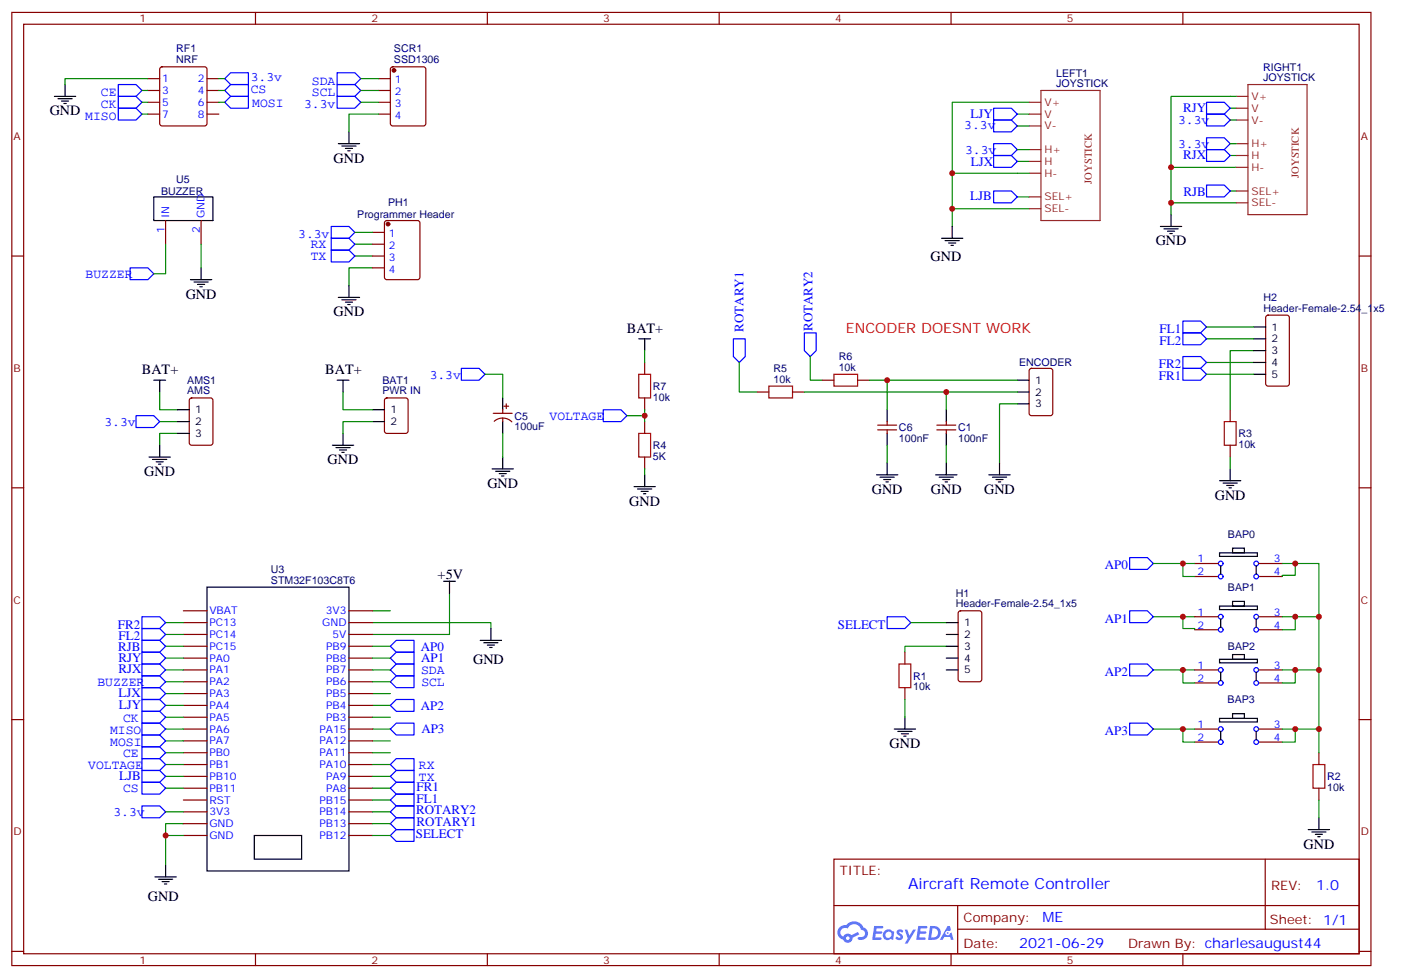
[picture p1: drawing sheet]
<svg xmlns="http://www.w3.org/2000/svg" width="418mm" height="292mm" viewBox="0 0 418 292" stroke-linecap="round" stroke-linejoin="round" font-family="sans-serif">
<g fill="none" stroke="#870000" stroke-width=".35">
<path d="M3.5 3.7h405.4v284.3h-405.4zM7.1 7.2h398.2v277.3h-398.2zM76.2 3.7v3.5M145.3 3.7v3.5M214.5 3.7v3.5M283.6 3.7v3.5M352.8 3.7v3.5M3.5 76.4h3.6M405.3 76.4h3.6M3.5 145.5h3.6M405.3 145.5h3.6M3.5 214.7h3.6"/>
<path d="M405.3 214.7h3.6M248.7 256.3h156.6v28.2h-156.6zM377.3 256.3v20.9M248.7 270.1h156.5M285.6 277.2h119.6M285.6 270.1v14.2M3.5 283.8h3.6M76.2 284.5v3.5M145.3 284.5v3.5M214.5 284.5v3.5M283.6 284.5v3.5M352.8 284.5v3.5"/>
<path d="M405.3 283.8h3.6"/>
</g>
<g fill="#5487ff">
<path d="M267.7 277.5a1.22 1.22 0 0 1 1.7 .2l-.4 .6a.47 .47 0 0 0-.3-.4 .47 .47 0 0 0-.5 .2l.1 .2a1.14 1.14 0 0 1 .8 1.8 1.14 1.14 0 0 1-1.9 0l-.2-.2 .5-.6 .7 .5a.29 .29 0 0 0 .3-.3 .29 .29 0 0 0-.2-.3 1.04 1.04 0 0 1-.6-1.7z"/>
<path d="M260.7 276.2h2.4l.3 .2-.2 .5-1.8 .1-.1 .8h1.5l.3 .4-.3 .4h-1.6l-.2 1.1h1.7l.2 .3-.2 .3-2.6 .1z"/>
<path d="M273.8 276.2h2.4l.3 .2-.1 .5-1.8 .1-.2 .8h1.6l.3 .4-.4 .4-1.6-.1-.1 1.1 1.7 .1 .2 .3-.2 .3-2.6 .1z"/>
<path d="M282.6 276.2h.7l.3 1.3-.6 .3a.69 .69 0 0 0-1 .3 .69 .69 0 0 0 .4 .9 .69 .69 0 0 0 .9-.6l.5-.2 .6 2.2h-.8l-.2-.9h-1.8l-.5 .9h-.8z"/>
<path d="M269.8 277.3h.8l.6 1.8 1.1-1.8h.9l-2.6 4.2h-.8l.9-1.5z"/>
<path d="M277.4 276.2l-.6 4.2h1.3a2.11 2.11 0 0 0 2.5-2.1 2.11 2.11 0 0 0-2.5-2.1zM278.1 277a1.39 1.39 0 0 1 1.7 1.4 1.39 1.39 0 0 1-1.8 1.2h-.3z"/>
<path d="M263.7 277.8a1.54 1.54 0 0 0-.1 2.2 1.54 1.54 0 0 0 2.2 .1l.6 .3 .3-2.3-.2-.3h-.4a1.49 1.49 0 0 0-2.4 0zM264 278.8a.94 .94 0 0 1 1.8 0 .94 .94 0 0 1-1.8 0z"/>
<path d="M250.4 276.6a2.18 2.18 0 0 0 1.1 3.7 1.44 1.44 0 0 0 1.6 .9 1.44 1.44 0 0 0 1.2-1.4l2-1.1-.5-.7-1.9 1a1.47 1.47 0 0 0-2.4 .4 1.39 1.39 0 0 1-.7-1.9 1.39 1.39 0 0 1 2-.5 2.12 2.12 0 0 1 2.2-1.3 2.12 2.12 0 0 1 1.9 1.7 1.14 1.14 0 0 1 1.1 1.4 1.14 1.14 0 0 1-1.7 .7 .43 .43 0 0 0-.5 .4 .43 .43 0 0 0 .4 .5 1.98 1.98 0 0 0 2.5-1.2 1.98 1.98 0 0 0-1.2-2.6 3.1 3.1 0 0 0-5.3-.6l-.9 .1zM252.3 279.9a.55 .55 0 0 1 1.1 0 .55 .55 0 0 1-1.1 0z"/>
<circle cx="282.6" cy="278.3" r=".26"/>
</g>
<g fill="none" stroke="#008700" stroke-width=".35">
<path d="M42.3 34h1.8M42.3 27h1.8M42.3 30.5h1.8M44.1 23.5h-24.7v1.7M65.3 27h1.7M65.3 30.5h1.7M65.3 23.5h1.7M107.6 27h5.3M107.6 30.5h5.3M107.6 23.5h5.3M112.9 34h-8.8v5.3M303.4 34h3.5"/>
<path d="M303.4 37.6h3.5M306.9 30.5h-22.9v37.1M366.9 32.3h1.8M366.9 35.8h1.8M368.7 28.8h-19.5v21.1M284 51.7h22.9M303.4 58.7h3.5M303.4 48.2h3.5M303.4 44.6h3.5M366.9 57h1.8M366.9 46.4h1.8M366.9 42.9h1.8"/>
<path d="M368.7 49.9h-19.5v14.1M49.4 72.8v8.9h-3.5M60 72.8v7.1M105.8 72.8h5.3M105.8 76.4h5.3M105.8 69.3h5.3M111.1 79.9h-7v5.3M284 62.3h22.9M349.2 60.5h19.5M359.8 97.5h14.1M47.6 116.9v5.3h5.3M102.3 116.9v5.3h8.8"/>
<path d="M144.6 111.7h5.3v7M192.3 104.6v3.5M220.5 108.1v8.8h5.3M239.9 116.9h42.3M241.7 106.4v7h3.5M259.3 113.4h5.3M303.4 113.4h-38.8v8.8M303.4 116.9h-21.2v5.3M359.8 101.1h14.1M359.8 108.1h14.1M359.8 111.7h14.1M373.9 104.6h-7v17.6"/>
<path d="M47.6 125.8h5.3M52.9 129.3h-5.3v3.5M111.1 125.8h-8.8v3.5M149.9 129.3v7M187 124h5.3M192.3 122.2v3.6M192.3 139.9v1.7M264.6 132.8v5.3M282.2 132.8v5.3M303.4 120.5h-5.3v17.6M366.9 136.3v3.6M134.1 176.9v12.4h-23"/>
<path d="M344 168.1h12.3M352.8 168.1v3.9h3.5M382.4 168.1h10.9v49.4h-10.9M386.3 168.1v3.5h-3.9v.4M49.4 199.8h5.3M49.4 196.3h5.3M49.4 192.8h5.3M49.4 185.7h5.3M49.4 189.3h5.3M111.1 185.7h35.3v1.8M111.1 182.2h5.3M111.1 199.8h5.3"/>
<path d="M111.1 196.3h5.3M111.1 192.8h5.3M271.6 185.7h10.6M282.2 192.8h-12.3v1.8M344 184h12.3M344 199.8h12.3M352.8 199.8v3.9h3.5M352.8 184v3.5h3.5v.4M382.4 184h10.9M382.4 199.8h10.9M386.3 184v3.9h-3.9M386.3 199.8v3.9h-3.9"/>
<path d="M49.4 217.5h5.3M49.4 210.4h5.3M49.4 206.9h5.3M49.4 214h5.3M49.4 203.4h5.3M111.1 217.5h5.3M111.1 210.4h5.3M111.1 206.9h5.3M111.1 214h5.3M111.1 203.4h5.3M269.9 208.7v5.3M344 217.5h12.3"/>
<path d="M352.8 217.5v3.9h3.5M386.3 217.5v3.9h-3.9M393.3 217.5v7M49.4 221h5.3M49.4 224.5h5.3M49.4 228.1h5.3M49.4 231.6h5.3M49.4 235.1h5.3M111.1 221h5.3M111.1 224.5h5.3M111.1 228.1h5.3M111.1 231.6h5.3"/>
<path d="M111.1 238.7h5.3M111.1 235.1h5.3M393.3 238.7v5.2M49.4 242.2h5.3M54.7 245.7h-5.3v3.5M54.7 249.2h-5.3v8.9M111.1 242.2h5.3M111.1 249.2h5.3M111.1 245.7h5.3"/>
</g>
<g fill="none" stroke="#00f" stroke-width=".35">
<path d="M35.3 32.3h5.3l1.7 1.7-1.7 1.8h-5.3zM35.3 28.8h5.3l1.7 1.7-1.7 1.8h-5.3zM35.3 25.2h5.3l1.7 1.8-1.7 1.8h-5.3zM68.8 21.7h5.3v3.5h-5.3l-1.8-1.7zM68.8 25.2h5.3v3.6h-5.3l-1.8-1.8zM68.8 28.8h5.3v3.5h-5.3l-1.8-1.8zM100.5 21.7h5.3l1.8 1.8-1.8 1.7h-5.3zM100.5 25.2h5.3l1.8 1.8-1.8 1.8h-5.3zM100.5 28.8h5.3l1.8 1.7-1.8 1.8h-5.3zM296.3 32.3h5.3l1.8 1.7-1.8 1.8h-5.3zM296.3 35.8h5.3l1.8 1.8-1.8 1.7h-5.3zM359.8 30.5h5.3l1.8 1.8-1.8 1.7h-5.3z"/>
<path d="M359.8 34h5.3l1.8 1.8-1.8 1.8h-5.3zM296.3 57h5.3l1.8 1.7-1.8 1.8h-5.3zM296.3 46.4h5.3l1.8 1.8-1.8 1.7h-5.3zM296.3 42.9h5.3l1.8 1.7-1.8 1.8h-5.3zM359.8 55.2h5.3l1.8 1.8-1.8 1.7h-5.3zM359.8 44.6h5.3l1.8 1.8-1.8 1.8h-5.3zM359.8 41.1h5.3l1.8 1.8-1.8 1.7h-5.3zM38.8 79.9h5.3l1.8 1.8-1.8 1.7h-5.3zM98.8 74.6h5.3l1.7 1.8-1.7 1.7h-5.3zM98.8 71.1h5.3l1.7 1.7-1.7 1.8h-5.3zM98.8 67.6h5.3l1.7 1.7-1.7 1.8h-5.3zM239.9 99.3h3.5v5.3l-1.7 1.8-1.8-1.8z"/>
<path d="M352.8 99.3h5.3l1.7 1.8-1.7 1.7h-5.3zM352.8 95.8h5.3l1.7 1.7-1.7 1.8h-5.3zM137.6 109.9h5.3l1.7 1.8-1.7 1.7h-5.3zM218.7 101.1h3.5v5.3l-1.7 1.7-1.8-1.7zM352.8 106.4h5.3l1.7 1.7-1.7 1.8h-5.3zM352.8 109.9h5.3l1.7 1.8-1.7 1.7h-5.3zM40.6 124h5.3l1.7 1.8-1.7 1.7h-5.3zM179.9 122.2h5.3l1.8 1.8-1.8 1.8h-5.3zM336.9 166.3h5.3l1.8 1.8-1.8 1.8h-5.3zM42.3 191h5.3l1.8 1.8-1.8 1.8h-5.3zM42.3 194.6h5.3l1.8 1.7-1.8 1.8h-5.3zM42.3 198.1h5.3l1.8 1.7-1.8 1.8h-5.3z"/>
<path d="M42.3 184h5.3l1.8 1.7-1.8 1.8h-5.3zM42.3 187.5h5.3l1.8 1.8-1.8 1.7h-5.3zM116.4 199.8l1.8-1.7h5.3v3.5h-5.3zM116.4 196.3l1.8-1.7h5.3v3.5h-5.3zM118.2 191h5.3v3.6h-5.3l-1.8-1.8zM264.6 184h5.3l1.7 1.7-1.7 1.8h-5.3zM336.9 198.1h5.3l1.8 1.7-1.8 1.8h-5.3zM336.9 182.2h5.3l1.8 1.8-1.8 1.7h-5.3zM42.3 219.3h5.3l1.8 1.7-1.8 1.8h-5.3zM42.3 215.7h5.3l1.8 1.8-1.8 1.8h-5.3zM42.3 212.2h5.3l1.8 1.8-1.8 1.7h-5.3zM42.3 201.6h5.3l1.8 1.8-1.8 1.7h-5.3z"/>
<path d="M42.3 208.7h5.3l1.8 1.7-1.8 1.8h-5.3zM42.3 205.1h5.3l1.8 1.8-1.8 1.8h-5.3zM116.4 203.4l1.8-1.8h5.3v3.5h-5.3zM116.4 210.4l1.8-1.7h5.3v3.5h-5.3zM118.2 215.7h5.3v3.6h-5.3l-1.8-1.8zM336.9 215.7h5.3l1.8 1.8-1.8 1.8h-5.3zM42.3 229.8h5.3l1.8 1.8-1.8 1.8h-5.3zM42.3 222.8h5.3l1.8 1.7-1.8 1.8h-5.3zM42.3 233.4h5.3l1.8 1.7-1.8 1.8h-5.3zM42.3 226.3h5.3l1.8 1.8-1.8 1.7h-5.3zM116.4 231.6l1.8-1.8h5.3v3.6h-5.3zM116.4 228.1l1.8-1.8h5.3v3.5h-5.3z"/>
<path d="M116.4 235.1l1.8-1.7h5.3v3.5h-5.3zM116.4 238.7l1.8-1.8h5.3v3.5h-5.3zM42.3 240.4h5.3l1.8 1.8-1.8 1.7h-5.3zM116.4 249.2l1.8-1.7h5.3v3.5h-5.3zM116.4 245.7l1.8-1.8h5.3v3.6h-5.3zM116.4 242.2l1.8-1.8h5.3v3.5h-5.3z"/>
<circle cx="364.1" cy="168.1" r=".71"/>
<circle cx="364.1" cy="172" r=".71"/>
<circle cx="374.7" cy="168.1" r=".71"/>
<circle cx="374.7" cy="172" r=".71"/>
<circle cx="364.1" cy="184" r=".71"/>
<circle cx="364.1" cy="199.8" r=".71"/>
<circle cx="364.1" cy="187.9" r=".71"/>
<circle cx="374.7" cy="199.8" r=".71"/>
<circle cx="374.7" cy="184" r=".71"/>
<circle cx="374.7" cy="187.9" r=".71"/>
<circle cx="364.1" cy="203.7" r=".71"/>
<circle cx="364.1" cy="217.5" r=".71"/>
<circle cx="374.7" cy="203.7" r=".71"/>
<circle cx="374.7" cy="217.5" r=".71"/>
<circle cx="364.1" cy="221.4" r=".71"/>
<circle cx="374.7" cy="221.4" r=".71"/>
</g>
<g fill="none" stroke="#000" stroke-width=".35">
<path d="M16.2 28.8h6.4M17.3 29.5h4.2M18.3 30.2h2.2M19 30.9h.8M19.4 25.2v3.6M104.1 39.3v3.6M45.9 58.7h17.6v7.1h-17.6zM100.9 42.9h6.3M102 43.6h4.2M103 44.3h2.1M103.7 45h.7M60 79.9v3.5"/>
<path d="M280.8 71.1h6.4M281.9 71.8h4.2M282.9 72.5h2.1M283.6 73.2h.7M284 67.6v3.5M346.1 67.6h6.3M347.1 68.3h4.3M348.2 69h2.1M348.9 69.7h.7M349.2 64v3.6M56.8 83.4h6.3M57.9 84.1h4.2"/>
<path d="M58.9 84.8h2.1M59.6 85.5h.7M100.9 88.7h6.3M102 89.4h4.2M103 90.1h2.1M103.7 90.8h.7M104.1 85.2v3.5M373.9 97.5h3.6M45.9 113.4h3.5M47.6 113.4v3.5M100.5 113.4h3.6M102.3 113.4v3.5"/>
<path d="M149.9 118.7v3.5M190.5 101.1h3.5M192.3 101.1v3.5M303.4 113.4h3.5M303.4 116.9h3.5M373.9 101.1h3.6M373.9 104.6h3.6M373.9 108.1h3.6M373.9 111.7h3.6M44.4 136.3h6.4M45.5 137.1h4.2M46.6 137.8h2.1"/>
<path d="M47.3 138.5h.7M47.6 132.8v3.5M52.9 122.2h3.5M52.9 125.8h3.5M52.9 129.3h3.5M99.1 132.8h6.4M100.2 133.5h4.2M101.2 134.2h2.2M102 134.9h.7M102.3 129.3v3.5M111.1 122.2h3.6M111.1 125.8h3.6"/>
<path d="M146.8 139.9h6.3M149.9 125.8v3.5M149.9 136.3v3.6M264.6 122.2v3.6M264.6 129.3v3.5M264.6 138.1v3.5M282.2 122.2v3.6M282.2 129.3v3.5M282.2 138.1v3.5M298.1 138.1v3.5M303.4 120.5h3.5M366.9 139.9v3.5"/>
<path d="M147.8 140.6h4.2M148.9 141.3h2.1M149.6 142h.7M189.1 145.2h6.3M190.1 145.9h4.3M191.2 146.6h2.1M191.9 147.3h.7M192.3 141.6v3.6M261.4 141.6h6.4M262.5 142.3h4.2M263.5 143.1h2.1M264.2 143.8h.7"/>
<path d="M279 141.6h6.4M280.1 142.3h4.2M281.2 143.1h2.1M281.9 143.8h.7M294.9 141.6h6.4M296 142.3h4.2M297 143.1h2.2M297.7 143.8h.7M363.7 143.4h6.4M364.8 144.1h4.2M365.8 144.8h2.1M366.5 145.5h.7"/>
<path d="M61.7 175.2h42.4v84.6h-42.4zM132.3 173.4h3.5M134.1 173.4v3.5M363.7 164.9h11.3v1.1h-11.3zM364.1 168.8v2.5M367.6 163.5h3.5v1.4h-3.5zM367.6 179.4h3.5v1.4h-3.5zM374.6 168.8v2.5M143.2 191h6.4M144.3 191.7h4.2M145.3 192.4h2.2M146 193.1h.8"/>
<path d="M146.4 187.5v3.5M282.2 185.7h3.6M282.2 189.3h3.6M282.2 192.8h3.6M282.2 196.3h3.6M282.2 199.8h3.6M363.7 180.8h11.3v1.1h-11.3zM363.7 196.7h11.3v1h-11.3zM364.1 184.7v2.4M367.6 195.3h3.5v1.4h-3.5zM374.6 184.7v2.4M266.7 217.5h6.3"/>
<path d="M267.8 218.2h4.2M268.8 218.9h2.1M269.5 219.6h.7M269.9 214v3.5M363.7 214.3h11.3v1.1h-11.3zM364.1 200.6v2.4M364.1 218.2v2.5M367.6 212.9h3.5v1.4h-3.5zM374.6 200.6v2.4M374.6 218.2v2.5M49.4 258.1v3.5M75.8 249.2h14.2v7.1h-14.2z"/>
<path d="M390.2 247.5h6.3M391.2 248.2h4.3M392.3 248.9h2.1M393 249.6h.7M393.3 243.9v3.6M46.2 261.6h6.4M47.3 262.3h4.2M48.3 263h2.1M49 263.7h.7"/>
</g>
<g fill="none" stroke="#8c2424" stroke-width=".35">
<path d="M306.9 30.5h3.5M306.9 34h3.5M306.9 37.6h3.5M310.4 27h17.7v38.8h-17.7zM368.7 28.8h3.5M368.7 32.3h3.5M368.7 35.8h3.5M372.2 25.2h17.6v38.8h-17.6zM306.9 44.6h3.5M306.9 48.2h3.5M306.9 51.7h3.5M306.9 58.7h3.5"/>
<path d="M368.7 42.9h3.5M368.7 46.4h3.5M368.7 49.9h3.5M368.7 57h3.5M306.9 62.3h3.5M368.7 60.5h3.5"/>
</g>
<g fill="none" stroke="#870000" stroke-width=".35">
<path d="M44.1 23.5h3.5M44.1 27h3.5M44.1 30.5h3.5M44.1 34h3.5M47.9 20.1l.4-.2h12.7l.5 .2 .2 .5v16.3l-.2 .5-.5 .2h-12.7l-.5-.3-.2-.4v-16.3zM61.7 23.5h3.6M61.7 27h3.6M61.7 30.5h3.6M61.7 34h3.6M112.9 23.5h3.5M112.9 27h3.5M112.9 30.5h3.5"/>
<path d="M112.9 34h3.5M116.7 20.1l.4-.2h9.2l.6 .5 .1 16.5-.5 .6-9.4 .1-.6-.5-.1-16.5zM49.4 65.8v7M60 65.8v7M111.1 69.3h3.6M111.1 72.8h3.6M111.1 76.4h3.6M111.1 79.9h3.6M114.9 66l.5-.2h9.1l.7 .4v16.5l-.4 .7h-9.4l-.7-.4v-16.5zM377.7 94.2l.5-.2h5.6l.7 .4v20.1l-.4 .6-5.9 .1-.7-.5v-20zM56.7 118.9l.4-.2h5.7l.6 .4 .1 13-.5 .7h-5.9l-.6-.4-.1-13zM114.9 118.9l.5-.2h5.6l.7 .4v9.5l-.5 .6-5.8 .1-.7-.5v-9.4z"/>
<path d="M192.3 108.1v3.6M192.3 118.7v3.5M225.8 116.9h3.5M236.4 116.9h3.5M245.2 113.4h3.5M255.8 113.4h3.5M307.2 110.1l.4-.2h5.7l.6 .4 .1 13-.5 .6-5.9 .1-.6-.5-.1-12.9zM147.1 123.3h5.7M147.4 125.7a3.8 3.8 0 0 1 5.2 .1M149.9 122.2v1.1M149.9 124.7v1.1M150.3 121.2h1.4"/>
<path d="M151 120.5v1.4M192.3 125.8v3.5M192.3 136.3v3.6M261.8 126.8h5.6M261.8 128.2h5.6M264.6 125.8v1M264.6 128.2v1.1M279.4 126.8h5.6M279.4 128.2h5.6M282.2 125.8v1M282.2 128.2v1.1M366.9 122.2v3.6"/>
<path d="M366.9 132.8v3.5M356.3 168.1h7.1M356.3 172h7.1M375.4 168.1h7M375.4 172h7M54.7 182.2h7M54.7 185.7h7M54.7 189.3h7M54.7 192.8h7M54.7 196.3h7M54.7 199.8h7M104.1 182.2h7"/>
<path d="M104.1 185.7h7M104.1 189.3h7M104.1 192.8h7M104.1 196.3h7M104.1 199.8h7M269.9 194.6v3.5M286 182.4l.5-.2h5.6l.7 .4v20.1l-.5 .6-5.8 .1-.7-.5v-20zM356.3 199.8h7.1M356.3 184h7.1M356.3 187.9h7.1M375.4 199.8h7M375.4 184h7"/>
<path d="M375.4 187.9h7M54.7 203.4h7M54.7 206.9h7M54.7 210.4h7M54.7 214h7M54.7 217.5h7M104.1 203.4h7M104.1 206.9h7M104.1 210.4h7M104.1 214h7M104.1 217.5h7M269.9 205.1v3.6"/>
<path d="M356.3 217.5h7.1M356.3 203.7h7.1M375.4 217.5h7M375.4 203.7h7M54.7 221h7M54.7 224.5h7M54.7 228.1h7M54.7 231.6h7M54.7 235.1h7M54.7 238.7h7M104.1 221h7M104.1 224.5h7"/>
<path d="M104.1 228.1h7M104.1 231.6h7M104.1 235.1h7M104.1 238.7h7M356.3 221.4h7.1M375.4 221.4h7M393.3 224.5v3.6M393.3 235.1v3.6M54.7 242.2h7M54.7 245.7h7M54.7 249.2h7M104.1 242.2h7"/>
<path d="M104.1 245.7h7M104.1 249.2h7"/>
</g>
<g fill="#870000" stroke="#870000" stroke-width=".35">
<circle cx="115.7" cy="66.9" r=".53"/>
<circle cx="117.5" cy="21" r=".53"/>
</g>
<path d="M190.5 111.7h3.5v7h-3.5zM229.3 115.2h7.1v3.5h-7.1zM248.7 111.7h7.1v3.5h-7.1zM190.5 129.3h3.5v7h-3.5zM365.1 125.8h3.6v7h-3.6zM268.1 198.1h3.5v7h-3.5zM391.6 228.1h3.5v7h-3.5z" fill="none" stroke="#a10000" stroke-width=".35"/>
<g fill="#c00">
<circle cx="284" cy="62.3" r=".88"/>
<circle cx="349.3" cy="60.5" r=".88"/>
<circle cx="349.3" cy="49.9" r=".88"/>
<circle cx="49.4" cy="249.2" r=".88"/>
<circle cx="393.3" cy="217.5" r=".88"/>
<circle cx="393.3" cy="199.8" r=".88"/>
<circle cx="393.3" cy="184" r=".88"/>
<circle cx="352.8" cy="199.8" r=".88"/>
<circle cx="352.8" cy="168.1" r=".88"/>
<circle cx="386.3" cy="168.1" r=".88"/>
<circle cx="386.3" cy="184" r=".88"/>
<circle cx="386.3" cy="199.8" r=".88"/>
<circle cx="386.3" cy="217.5" r=".88"/>
<circle cx="352.8" cy="217.5" r=".88"/>
<circle cx="284" cy="51.7" r=".88"/>
<circle cx="264.6" cy="113.4" r=".88"/>
<circle cx="282.2" cy="116.9" r=".88"/>
<circle cx="352.8" cy="184" r=".88"/>
<circle cx="192.3" cy="124" r=".88"/>
</g>
<text font-size="4.6" fill="#00f" x="270.8" y="265.3">Aircraft Remote Controller</text>
<g font-size="4.2">
<text x="14.8" y="34.4">GND</text>
<text x="99.5" y="48.5">GND</text>
<text x="277.5" y="77.8">GND</text>
<text x="344.7" y="73.2">GND</text>
<text x="55.4" y="89.1">GND</text>
<text x="99.5" y="94.4">GND</text>
<text x="187" y="99.3">BAT+</text>
<text x="42.3" y="111.7">BAT+</text>
<text x="97" y="111.7">BAT+</text>
<text x="43" y="142">GND</text>
<text x="97.7" y="138.5">GND</text>
<text x="145.3" y="145.5">GND</text>
<text x="260" y="147.3">GND</text>
<text x="277.6" y="147.3">GND</text>
<text x="293.5" y="147.3">GND</text>
<text x="362.3" y="149">GND</text>
<text x="187.7" y="150.8">GND</text>
<text x="130.5" y="172.7">+5V</text>
<text x="141.1" y="198.1">GND</text>
<text x="265.3" y="223.1">GND</text>
<text x="388.8" y="253.1">GND</text>
<text x="44.1" y="268.6">GND</text>
</g>
<text font-size="4.2" fill="#f00" x="252.2" y="99.3">ENCODER DOESNT WORK</text>
<g font-size="4.2" fill="#00f">
<text x="392.5" y="265.6">1.0</text>
<text x="310.9" y="275.1">ME</text>
<text x="304" y="282.9">2021-06-29</text>
</g>
<g font-size="3.9" fill="#00f">
<text x="30.1" y="28.8">CE</text>
<text x="74.8" y="24.2">3.3v</text>
<text x="74.8" y="27.7">CS</text>
<text x="93" y="25.2">SDA</text>
<text x="93" y="28.8">SCL</text>
<text x="25.4" y="35.8">MISO</text>
<text x="30.1" y="32.3">CK</text>
<text x="75.2" y="31.8">MOSI</text>
<text x="90.7" y="32.3">3.3v</text>
<text x="289.5" y="35.1">LJY</text>
<text x="352.8" y="33.3">RJY</text>
<text x="287.6" y="38.6">3.3v</text>
<text x="351.3" y="37">3.3v</text>
<text x="287.8" y="46">3.3v</text>
<text x="351.3" y="44">3.3v</text>
<text x="352.8" y="47.4">RJX</text>
<text x="289.5" y="49.4">LJX</text>
<text x="289.3" y="59.8">LJB</text>
<text x="353" y="58.3">RJB</text>
<text x="88.9" y="71.1">3.3v</text>
<text x="92.7" y="77.6">TX</text>
<text x="92.7" y="74.1">RX</text>
<text x="25.5" y="82.9">BUZZER</text>
<text x="221.7" y="99" transform="rotate(-90 221.7 99)">ROTARY1</text>
<text x="242.4" y="98.8" transform="rotate(-90 242.4 98.8)">ROTARY2</text>
<text x="345.8" y="99.3">FL1</text>
<text x="345.8" y="102.8">FL2</text>
<text x="128.2" y="112.9">3.3v</text>
<text x="345.6" y="109.9">FR2</text>
<text x="345.6" y="113.4">FR1</text>
<text x="163.9" y="125.3">VOLTAGE</text>
<text x="31.1" y="127">3.3v</text>
<text x="329.5" y="169.9">AP0</text>
<text x="329.5" y="185.7">AP1</text>
<text x="35.2" y="187.5">FR2</text>
<text x="35.4" y="191">FL2</text>
<text x="249.9" y="187.5">SELECT</text>
<text x="35.2" y="194.1">RJB</text>
<text x="35.3" y="197.4">RJY</text>
<text x="125.5" y="194.1">AP0</text>
<text x="125.6" y="197.6">AP1</text>
<text x="35.3" y="200.9">RJX</text>
<text x="125.6" y="201.1">SDA</text>
<text x="329.5" y="201.6">AP2</text>
<text x="29.1" y="204.5">BUZZER</text>
<text x="35.3" y="207.9">LJX</text>
<text x="125.7" y="204.6">SCL</text>
<text x="35.5" y="211.5">LJY</text>
<text x="36.7" y="215.3">CK</text>
<text x="125.5" y="211.7">AP2</text>
<text x="32.9" y="218.9">MISO</text>
<text x="125.7" y="218.7">AP3</text>
<text x="329.5" y="219.3">AP3</text>
<text x="32.9" y="222.4">MOSI</text>
<text x="36.7" y="225.8">CE</text>
<text x="26.3" y="229.3">VOLTAGE</text>
<text x="35.5" y="232.8">LJB</text>
<text x="124.9" y="232.9">TX</text>
<text x="124.9" y="229.3">RX</text>
<text x="36.7" y="236.4">CS</text>
<text x="124.3" y="239.4">FL1</text>
<text x="124.3" y="235.9">FR1</text>
<text x="33.8" y="243.4">3.3v</text>
<text x="124.1" y="242.9">ROTARY2</text>
<text x="124" y="250">SELECT</text>
<text x="124.3" y="246.5">ROTARY1</text>
</g>
<g font-size="3.9" fill="#800">
<text x="250.5" y="260.9">TITLE:</text>
<text x="379.1" y="265.6">REV:</text>
<text x="287.4" y="275.1">Company:</text>
<text x="378.7" y="275.7">Sheet: 1/1</text>
<text x="287.4" y="282.8">Date:</text>
<text x="336.4" y="282.8">Drawn By: charlesaugust44</text>
</g>
<g font-size="3.2" fill="#800">
<text x="41.6" y="6.7">1</text>
<text x="110.8" y="6.7">2</text>
<text x="179.9" y="6.7">3</text>
<text x="249.1" y="6.7">4</text>
<text x="318.2" y="6.7">5</text>
<text x="4.1" y="41.8">A</text>
<text x="405.9" y="41.8">A</text>
<text x="4.1" y="110.9">B</text>
<text x="405.9" y="110.9">B</text>
<text x="4.1" y="180.1">C</text>
<text x="405.9" y="180.1">C</text>
<text x="4.1" y="249.2">D</text>
<text x="405.9" y="249.2">D</text>
<text x="41.6" y="287.5">1</text>
<text x="110.8" y="287.5">2</text>
<text x="179.9" y="287.5">3</text>
<text x="249.1" y="287.5">4</text>
<text x="318.2" y="287.5">5</text>
</g>
<g font-size="3.2" fill="#000080">
<text x="52.6" y="15.6">RF1</text>
<text x="117.5" y="15.6">SCR1</text>
<text x="52.6" y="18.9">NRF</text>
<text x="117.5" y="18.9">SSD1306</text>
<text x="315" y="23">LEFT1</text>
<text x="376.8" y="21.2">RIGHT1</text>
<text x="315" y="25.9">JOYSTICK</text>
<text x="376.7" y="24.2">JOYSTICK</text>
<text x="48" y="58.1">BUZZER</text>
<text x="52.6" y="54.5">U5</text>
<text x="106.5" y="65">Programmer Header</text>
<text x="115.7" y="61.5">PH1</text>
<text x="376.8" y="89.8">H2</text>
<text x="376.8" y="93">Header-Female-2.54_1x5</text>
<text x="250.1" y="107.4">R6</text>
<text x="230.7" y="110.9">R5</text>
<text x="250.1" y="110.6">10k</text>
<text x="303.9" y="109.3">ENCODER</text>
<text x="55.8" y="117.7">AMS</text>
<text x="55.8" y="114.5">AMS1</text>
<text x="114" y="117.7">PWR IN</text>
<text x="114" y="114.5">BAT1</text>
<text x="194.7" y="119.5">10k</text>
<text x="194.7" y="116.4">R7</text>
<text x="230.7" y="114.1">10k</text>
<text x="153.5" y="125.2">C5</text>
<text x="153.5" y="128.3">100uF</text>
<text x="268.1" y="131.9">100nF</text>
<text x="268.1" y="128.7">C6</text>
<text x="285.8" y="131.9">100nF</text>
<text x="285.8" y="128.7">C1</text>
<text x="369.4" y="130.4">R3</text>
<text x="194.7" y="137.1">5K</text>
<text x="194.7" y="133.9">R4</text>
<text x="369.4" y="133.6">10k</text>
<text x="366.2" y="160.4">BAP0</text>
<text x="80.8" y="170.9">U3</text>
<text x="80.8" y="174.1">STM32F103C8T6</text>
<text x="285.1" y="178">H1</text>
<text x="366.2" y="176.3">BAP1</text>
<text x="285.1" y="181.2">Header-Female-2.54_1x5</text>
<text x="366.2" y="193.9">BAP2</text>
<text x="272.3" y="202.7">R1</text>
<text x="272.3" y="205.9">10k</text>
<text x="366.1" y="209.8">BAP3</text>
<text x="395.8" y="232.7">R2</text>
<text x="395.8" y="235.9">10k</text>
</g>
<g font-size="3.2" fill="#00f">
<text x="48.3" y="24.5">1</text>
<text x="48.3" y="28">3</text>
<text x="59" y="24.5">2</text>
<text x="59" y="28">4</text>
<text x="117.7" y="24.9">1</text>
<text x="117.7" y="28.4">2</text>
<text x="48.3" y="31.6">5</text>
<text x="48.3" y="35.1">7</text>
<text x="59" y="31.6">6</text>
<text x="59" y="35.1">8</text>
<text x="117.7" y="31.9">3</text>
<text x="117.7" y="35.5">4</text>
<text x="50.4" y="65.1" transform="rotate(-90 50.4 65.1)">IN</text>
<text x="61" y="65.1" transform="rotate(-90 61 65.1)">GND</text>
<text x="49" y="69.6" transform="rotate(-90 49 69.6)">1</text>
<text x="59.6" y="69.6" transform="rotate(-90 59.6 69.6)">2</text>
<text x="116" y="70.7">1</text>
<text x="116" y="74.3">2</text>
<text x="116" y="77.8">3</text>
<text x="116" y="81.3">4</text>
<text x="357.1" y="167.7">1</text>
<text x="379.9" y="167.7">3</text>
<text x="357.1" y="171.6">2</text>
<text x="379.9" y="171.6">4</text>
<text x="62.4" y="183.3">VBAT</text>
<text x="97.2" y="183.3">3V3</text>
<text x="357.1" y="183.6">1</text>
<text x="379.9" y="183.6">3</text>
<text x="62.4" y="186.8">PC13</text>
<text x="62.4" y="190.3">PC14</text>
<text x="96.1" y="186.8">GND</text>
<text x="99.2" y="190.3">5V</text>
<text x="357.1" y="187.5">2</text>
<text x="379.9" y="187.5">4</text>
<text x="62.4" y="193.9">PC15</text>
<text x="62.4" y="197.4">PA0</text>
<text x="97.3" y="197.4">PB8</text>
<text x="97.3" y="193.9">PB9</text>
<text x="62.4" y="200.9">PA1</text>
<text x="97.3" y="200.9">PB7</text>
<text x="357.1" y="199.5">1</text>
<text x="357.1" y="203.4">2</text>
<text x="379.9" y="199.5">3</text>
<text x="379.9" y="203.4">4</text>
<text x="62.4" y="204.4">PA2</text>
<text x="62.4" y="208">PA3</text>
<text x="97.3" y="208">PB5</text>
<text x="97.3" y="204.4">PB6</text>
<text x="62.4" y="211.5">PA4</text>
<text x="62.4" y="215">PA5</text>
<text x="97.3" y="215">PB3</text>
<text x="97.3" y="211.5">PB4</text>
<text x="62.4" y="218.5">PA6</text>
<text x="95.2" y="218.5">PA15</text>
<text x="357.1" y="217.1">1</text>
<text x="357.1" y="221">2</text>
<text x="379.9" y="217.1">3</text>
<text x="379.9" y="221">4</text>
<text x="62.4" y="222.1">PA7</text>
<text x="62.4" y="225.6">PB0</text>
<text x="95.2" y="225.6">PA11</text>
<text x="95.2" y="222.1">PA12</text>
<text x="62.4" y="229.1">PB1</text>
<text x="62.4" y="232.7">PB10</text>
<text x="95.2" y="229.1">PA10</text>
<text x="97.3" y="232.7">PA9</text>
<text x="62.4" y="236.2">PB11</text>
<text x="62.4" y="239.7">RST</text>
<text x="95.2" y="239.7">PB15</text>
<text x="97.3" y="236.2">PA8</text>
<text x="62.4" y="243.2">3V3</text>
<text x="95.2" y="243.2">PB14</text>
<text x="62.4" y="246.8">GND</text>
<text x="62.4" y="250.3">GND</text>
<text x="95.2" y="250.3">PB12</text>
<text x="95.2" y="246.8">PB13</text>
</g>
<g font-size="3.2" fill="#8d2323">
<text x="373.2" y="29.8">V+</text>
<text x="311.5" y="31.6">V+</text>
<text x="311.5" y="35.1">V</text>
<text x="373.2" y="33.3">V</text>
<text x="311.5" y="38.6">V-</text>
<text x="373.2" y="36.9">V-</text>
<text x="311.5" y="45.7">H+</text>
<text x="373.2" y="43.9">H+</text>
<text x="373.2" y="47.4">H</text>
<text x="311.5" y="49.2">H</text>
<text x="311.5" y="52.7">H-</text>
<text x="373.2" y="51">H-</text>
<text x="387.3" y="53.1" transform="rotate(-90 387.3 53.1)">JOYSTICK</text>
<text x="311.5" y="59.8">SEL+</text>
<text x="325.6" y="54.9" transform="rotate(-90 325.6 54.9)">JOYSTICK</text>
<text x="373.2" y="58">SEL+</text>
<text x="311.5" y="63.3">SEL-</text>
<text x="373.2" y="61.6">SEL-</text>
</g>
<g font-size="3.2">
<text x="379.2" y="98.6">1</text>
<text x="379.2" y="102.1">2</text>
<text x="379.2" y="105.7">3</text>
<text x="379.2" y="109.2">4</text>
<text x="379.2" y="112.7">5</text>
<text x="308.7" y="114.5">1</text>
<text x="308.7" y="118">2</text>
<text x="58.2" y="123.3">1</text>
<text x="116.4" y="123.3">1</text>
<text x="308.7" y="121.5">3</text>
<text x="58.2" y="126.8">2</text>
<text x="58.2" y="130.4">3</text>
<text x="116.4" y="126.8">2</text>
<text x="287.5" y="186.8">1</text>
<text x="287.5" y="190.3">2</text>
<text x="287.5" y="193.9">3</text>
<text x="287.5" y="197.4">4</text>
<text x="287.5" y="200.9">5</text>
</g>
</svg>
